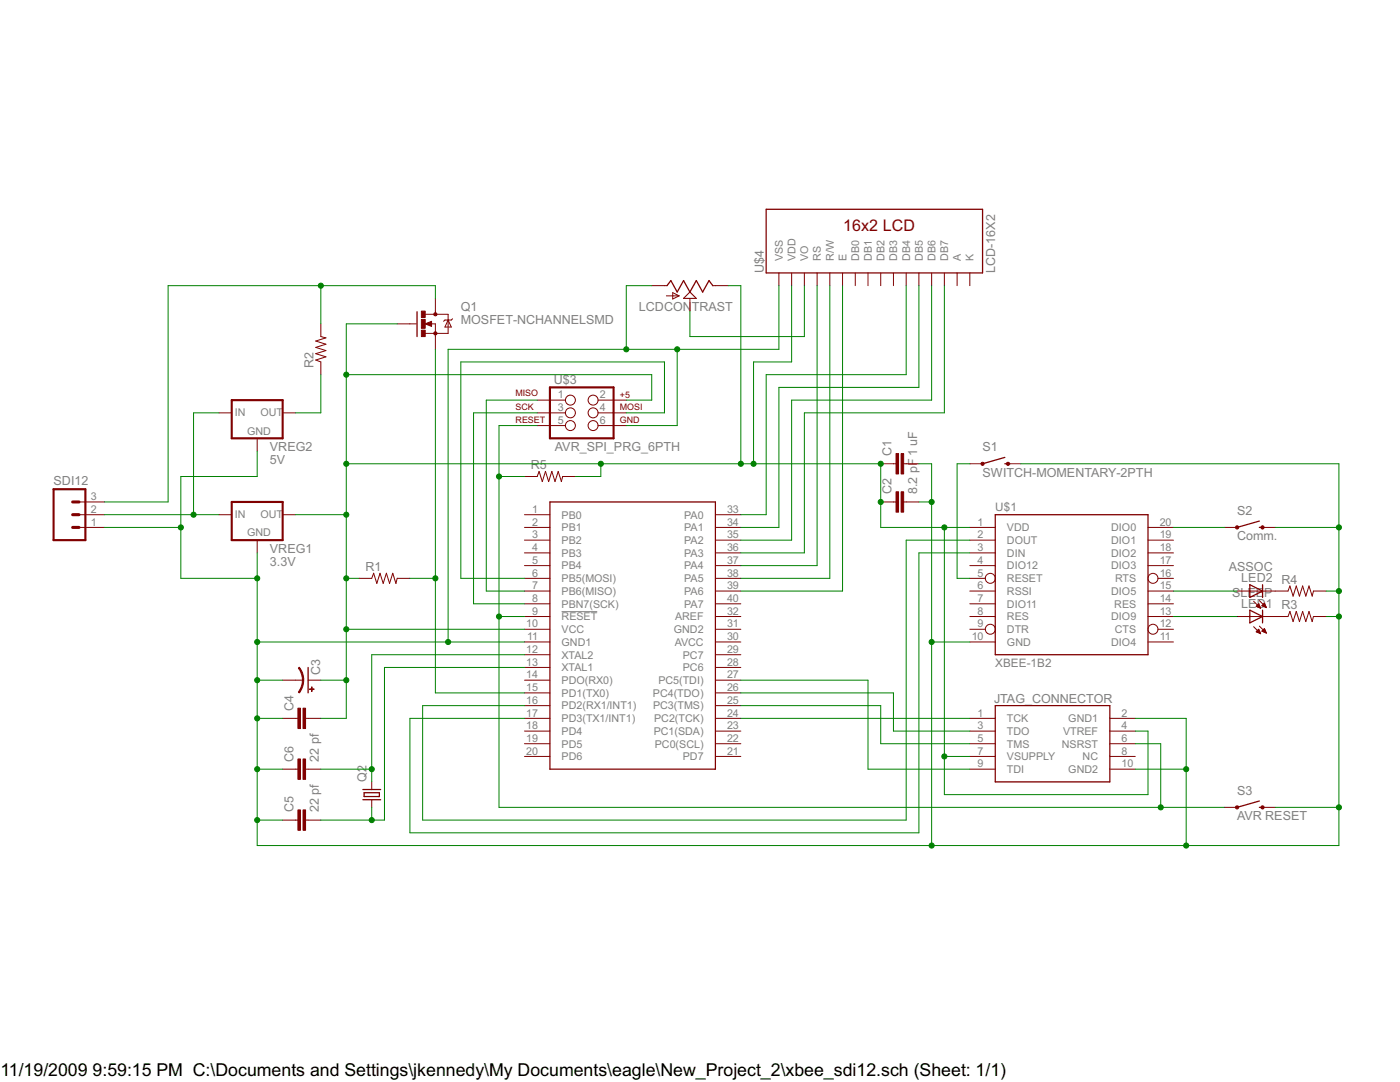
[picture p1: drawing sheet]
<svg xmlns="http://www.w3.org/2000/svg" width="279mm" height="216mm" viewBox="0 0 279 216" stroke-linecap="round" stroke-linejoin="round" font-family="sans-serif">
<path d="M112.1 122h7.1z" fill="#808080" stroke="#808080" stroke-width=".2"/>
<g fill="#800000" stroke="#800000" stroke-width=".25">
<path d="M198.6 102.7h30.5z"/>
<path d="M229.1 102.7v27.9z"/>
<path d="M198.6 130.6h30.5z"/>
<path d="M198.6 102.7v27.9z"/>
<path d="M109.7 100.2h33.1z"/>
<path d="M142.8 100.2v53.3z"/>
<path d="M109.7 153.5h33.1z"/>
<path d="M109.7 100.2v53.3z"/>
<path d="M83.2 62.2v5z"/>
<path d="M61.5 133.2v5.1z"/>
<path d="M72.7 158.9h3z"/>
<path d="M75.7 158.2v.7z"/>
<path d="M72.7 158.2h3z"/>
<path d="M72.7 158.2v.7z"/>
<path d="M72.4 157.5h3.6z"/>
<path d="M72.4 159.6h3.6z"/>
<path d="M198.6 140.8v15.2z"/>
<path d="M198.6 156h22.9z"/>
<path d="M221.5 140.8v15.2z"/>
<path d="M198.6 140.8h22.9z"/>
<path d="M249.4 121.8l2.6 1.2z"/>
<path d="M249.4 124.3l2.6-1.3z"/>
<path d="M252 121.8v1.2z"/>
<path d="M252 123v1.3z"/>
<path d="M249.4 121.8v1.2z"/>
<path d="M249.4 123v1.3z"/>
<path d="M249.4 116.7l2.6 1.2z"/>
<path d="M249.4 119.2l2.6-1.3z"/>
<path d="M252 116.7v1.2z"/>
<path d="M252 117.9v1.3z"/>
<path d="M249.4 116.7v1.2z"/>
<path d="M249.4 117.9v1.3z"/>
<path d="M200.5 92.5h.7z"/>
<path d="M196.1 92.5l4.4-1.2z"/>
<path d="M251.3 105.2h.7z"/>
<path d="M246.9 105.2l4.4-1.2z"/>
<path d="M152.9 54.5h43.2z"/>
<path d="M196.1 41.8v12.7z"/>
<path d="M152.9 41.8h43.2z"/>
<path d="M152.9 41.8v12.7z"/>
<path d="M251.3 161.1h.7z"/>
<path d="M246.9 161.1l4.4-1.3z"/>
<path d="M133.9 56l-.8 1z"/>
<path d="M133.9 56l1.2 2.3z"/>
<path d="M136.4 56l-1.3 2.3z"/>
<path d="M136.4 56l1.3 2.3z"/>
<path d="M139 56l-1.3 2.3z"/>
<path d="M139 56l1.2 2.3z"/>
<path d="M141.5 56l-1.3 2.3z"/>
<path d="M141.5 56l.8 1z"/>
</g>
<g fill="#800000" stroke="#800000" stroke-width=".2">
<path d="M193.5 105.2h5.1z"/>
<path d="M193.5 107.8h5.1z"/>
<path d="M193.5 110.3h5.1z"/>
<path d="M193.5 112.9h5.1z"/>
<path d="M193.5 115.4h3.2z"/>
<path d="M193.5 117.9h5.1z"/>
<path d="M193.5 120.5h5.1z"/>
<path d="M193.5 123h5.1z"/>
<path d="M193.5 125.6h3.2z"/>
<path d="M193.5 128.1h5.1z"/>
<path d="M229.1 128.1h5.1z"/>
<path d="M231.1 125.6h3.1z"/>
<path d="M229.1 123h5.1z"/>
<path d="M229.1 120.5h5.1z"/>
<path d="M229.1 117.9h5.1z"/>
<path d="M231.1 115.4h3.1z"/>
<path d="M229.1 112.9h5.1z"/>
<path d="M229.1 110.3h5.1z"/>
<path d="M229.1 107.8h5.1z"/>
<path d="M229.1 105.2h5.1z"/>
<path d="M104.7 102.7h5z"/>
<path d="M104.7 105.2h5z"/>
<path d="M104.7 107.8h5z"/>
<path d="M104.7 110.3h5z"/>
<path d="M104.7 112.9h5z"/>
<path d="M104.7 115.4h5z"/>
<path d="M104.7 117.9h5z"/>
<path d="M104.7 120.5h5z"/>
<path d="M104.7 123h5z"/>
<path d="M104.7 125.6h5z"/>
<path d="M104.7 128.1h5z"/>
<path d="M104.7 130.6h5z"/>
<path d="M104.7 133.2h5z"/>
<path d="M104.7 135.7h5z"/>
<path d="M104.7 138.3h5z"/>
<path d="M104.7 140.8h5z"/>
<path d="M104.7 143.3h5z"/>
<path d="M104.7 145.9h5z"/>
<path d="M104.7 148.4h5z"/>
<path d="M104.7 150.9h5z"/>
<path d="M142.8 150.9h5z"/>
<path d="M142.8 148.4h5z"/>
<path d="M142.8 145.9h5z"/>
<path d="M142.8 143.3h5z"/>
<path d="M142.8 140.8h5z"/>
<path d="M142.8 138.3h5z"/>
<path d="M142.8 135.7h5z"/>
<path d="M142.8 133.2h5z"/>
<path d="M142.8 130.6h5z"/>
<path d="M142.8 128.1h5z"/>
<path d="M142.8 125.6h5z"/>
<path d="M142.8 123h5z"/>
<path d="M142.8 120.5h5z"/>
<path d="M142.8 117.9h5z"/>
<path d="M142.8 115.4h5z"/>
<path d="M142.8 112.9h5z"/>
<path d="M142.8 110.3h5z"/>
<path d="M142.8 107.8h5z"/>
<path d="M142.8 105.2h5z"/>
<path d="M142.8 102.7h5z"/>
<path d="M43.7 102.7h2.5z"/>
<path d="M51.3 107.8v2.5z"/>
<path d="M56.4 102.7h2.5z"/>
<path d="M15.8 105.2h5z"/>
<path d="M15.8 102.7h5z"/>
<path d="M15.8 100.2h5z"/>
<path d="M43.7 82.4h2.5z"/>
<path d="M51.3 87.5v2.5z"/>
<path d="M56.4 82.4h2.5z"/>
<path d="M84.9 62.7h2z"/>
<path d="M86.9 64.6v1.9z"/>
<path d="M84.9 66.5h2z"/>
<path d="M86.9 62.1v.6z"/>
<path d="M86.9 62.7h2.5z"/>
<path d="M86.9 66.5h2.5z"/>
<path d="M86.9 66.5v.7z"/>
<path d="M79.3 64.6h2.5z"/>
<path d="M86.9 59.5v2.6z"/>
<path d="M86.9 67.2v2.5z"/>
<path d="M81.8 64.6h1.3z"/>
<path d="M84.9 64.6l1.2 .5z"/>
<path d="M86.1 64.1v1z"/>
<path d="M84.9 64.6l1.2-.5z"/>
<path d="M86 64.6h.9z"/>
<path d="M89.4 62.7v1.2z"/>
<path d="M89.4 63.9v2.6z"/>
<path d="M89.4 63.9l-.6 1.4z"/>
<path d="M88.8 65.3h1.3z"/>
<path d="M89.4 63.9l.7 1.4z"/>
<path d="M88.8 63.9h.6z"/>
<path d="M89.4 63.9h.7z"/>
<path d="M90.1 63.9l.2-.3z"/>
<path d="M88.8 63.9l-.3 .2z"/>
<path d="M79.3 115.4h2.5z"/>
<path d="M71.6 115.4h2.6z"/>
<path d="M74.6 114.4l-.4 1z"/>
<path d="M74.6 114.4l.6 2z"/>
<path d="M75.8 114.4l-.6 2z"/>
<path d="M75.8 114.4l.7 2z"/>
<path d="M77.1 114.4l-.6 2z"/>
<path d="M77.1 114.4l.6 2z"/>
<path d="M78.4 114.4l-.7 2z"/>
<path d="M78.4 114.4l.6 2z"/>
<path d="M79.3 115.4l-.3 1z"/>
<path d="M64 64.6v2.6z"/>
<path d="M64 72.2v2.6z"/>
<path d="M63 71.8l1 .4z"/>
<path d="M63 71.8l2-.6z"/>
<path d="M63 70.6l2 .6z"/>
<path d="M63 70.6l2-.6z"/>
<path d="M63 69.3l2 .7z"/>
<path d="M63 69.3l2-.6z"/>
<path d="M63 68.1l2 .6z"/>
<path d="M63 68.1l2-.7z"/>
<path d="M64 67.2l1 .2z"/>
<path d="M175.8 92.5h2.5z"/>
<path d="M180.8 92.5h2.6z"/>
<path d="M178.3 92.5h.5z"/>
<path d="M180.3 92.5h.5z"/>
<path d="M175.8 100.2h2.5z"/>
<path d="M180.8 100.2h2.6z"/>
<path d="M178.3 100.2h.5z"/>
<path d="M180.3 100.2h.5z"/>
<path d="M58.9 135.7h1.6z"/>
<path d="M61.5 135.7h2.5z"/>
<path d="M56.4 135.7h2.5z"/>
<path d="M56.4 143.3h2.5z"/>
<path d="M61.5 143.3h2.5z"/>
<path d="M58.9 143.3h.6z"/>
<path d="M61 143.3h.5z"/>
<path d="M74.2 156v1.5z"/>
<path d="M74.2 159.6v1.5z"/>
<path d="M56.4 163.6h2.5z"/>
<path d="M61.5 163.6h2.5z"/>
<path d="M58.9 163.6h.6z"/>
<path d="M61 163.6h.5z"/>
<path d="M56.4 153.5h2.5z"/>
<path d="M61.5 153.5h2.5z"/>
<path d="M58.9 153.5h.6z"/>
<path d="M61 153.5h.5z"/>
<path d="M193.5 143.3h5.1z"/>
<path d="M221.5 143.3h5.1z"/>
<path d="M193.5 145.9h5.1z"/>
<path d="M221.5 145.9h5.1z"/>
<path d="M193.5 148.4h5.1z"/>
<path d="M221.5 148.4h5.1z"/>
<path d="M193.5 150.9h5.1z"/>
<path d="M221.5 150.9h5.1z"/>
<path d="M193.5 153.5h5.1z"/>
<path d="M221.5 153.5h5.1z"/>
<path d="M107.2 79.8h5.6z"/>
<path d="M119.3 79.8h5.7z"/>
<path d="M107.2 82.4h5.6z"/>
<path d="M119.3 82.4h5.7z"/>
<path d="M107.2 84.9h5.6z"/>
<path d="M119.3 84.9h5.7z"/>
<path d="M252 123h2.5z"/>
<path d="M246.9 123h2.5z"/>
<path d="M249.4 123h2.6z"/>
<path d="M250.2 125.1l1.4 1.3z"/>
<path d="M251.3 124.9l1.4 1.4z"/>
<path d="M250.7 126.1l.9 .3z"/>
<path d="M250.7 126.1l.5-.5z"/>
<path d="M251.2 125.6l.4 .8z"/>
<path d="M251.3 126.3h.2z"/>
<path d="M251 126.2h.5z"/>
<path d="M250.7 126.1h.7z"/>
<path d="M250.8 126h.6z"/>
<path d="M250.9 125.9h.4z"/>
<path d="M251 125.7h.3z"/>
<path d="M251.8 125.9l.9 .4z"/>
<path d="M251.8 125.9l.5-.5z"/>
<path d="M252.3 125.4l.4 .9z"/>
<path d="M252.5 126.2h.2z"/>
<path d="M252.2 126.1h.4z"/>
<path d="M251.9 126h.7z"/>
<path d="M251.9 125.9h.6z"/>
<path d="M252.1 125.7h.4z"/>
<path d="M252.2 125.6h.2z"/>
<path d="M262.1 123h2.6z"/>
<path d="M254.5 123h2.5z"/>
<path d="M257.4 122l-.4 1z"/>
<path d="M257.4 122l.7 2z"/>
<path d="M258.7 122l-.6 2z"/>
<path d="M258.7 122l.6 2z"/>
<path d="M260 122l-.7 2z"/>
<path d="M260 122l.6 2z"/>
<path d="M261.2 122l-.6 2z"/>
<path d="M261.2 122l.7 2z"/>
<path d="M262.1 123l-.2 1z"/>
<path d="M252 117.9h2.5z"/>
<path d="M246.9 117.9h2.5z"/>
<path d="M249.4 117.9h2.6z"/>
<path d="M250.2 120l1.4 1.4z"/>
<path d="M251.3 119.8l1.4 1.4z"/>
<path d="M250.7 121l.9 .4z"/>
<path d="M250.7 121l.5-.5z"/>
<path d="M251.2 120.5l.4 .9z"/>
<path d="M251.4 121.3h.1z"/>
<path d="M251.1 121.1h.4z"/>
<path d="M250.8 121h.6z"/>
<path d="M250.8 120.9h.6z"/>
<path d="M250.9 120.8h.4z"/>
<path d="M251 120.7h.3z"/>
<path d="M251.8 120.9l.9 .3z"/>
<path d="M251.8 120.9l.5-.5z"/>
<path d="M252.3 120.4l.4 .8z"/>
<path d="M252.5 121.1h.2z"/>
<path d="M252.2 121h.4z"/>
<path d="M251.9 120.9h.7z"/>
<path d="M251.9 120.8h.6z"/>
<path d="M252 120.7h.5z"/>
<path d="M252.2 120.5h.2z"/>
<path d="M252.3 120.4h.1z"/>
<path d="M262.1 117.9h2.6z"/>
<path d="M254.5 117.9h2.5z"/>
<path d="M257.4 116.9l-.4 1z"/>
<path d="M257.4 116.9l.7 2.1z"/>
<path d="M258.7 116.9l-.6 2.1z"/>
<path d="M258.7 116.9l.6 2.1z"/>
<path d="M260 116.9l-.7 2.1z"/>
<path d="M260 116.9l.6 2.1z"/>
<path d="M261.2 116.9l-.6 2.1z"/>
<path d="M261.2 116.9l.7 2.1z"/>
<path d="M262.1 117.9l-.2 1.1z"/>
<path d="M193.5 92.5h2.6z"/>
<path d="M201.2 92.5h2.5z"/>
<path d="M244.3 105.2h2.6z"/>
<path d="M252 105.2h2.5z"/>
<path d="M191 54.5v2.5z"/>
<path d="M170.7 54.5v2.5z"/>
<path d="M173.2 54.5v2.5z"/>
<path d="M175.8 54.5v2.5z"/>
<path d="M178.3 54.5v2.5z"/>
<path d="M180.8 54.5v2.5z"/>
<path d="M183.4 54.5v2.5z"/>
<path d="M185.9 54.5v2.5z"/>
<path d="M188.5 54.5v2.5z"/>
<path d="M168.1 54.5v2.5z"/>
<path d="M193.5 54.5v2.5z"/>
<path d="M165.6 54.5v2.5z"/>
<path d="M163.1 54.5v2.5z"/>
<path d="M158 54.5v2.5z"/>
<path d="M160.5 54.5v2.5z"/>
<path d="M155.4 54.5v2.5z"/>
<path d="M244.3 161.1h2.6z"/>
<path d="M252 161.1h2.5z"/>
<path d="M112.3 95.1h2.5z"/>
<path d="M104.7 95.1h2.5z"/>
<path d="M107.6 94.1l-.4 1z"/>
<path d="M107.6 94.1l.6 2z"/>
<path d="M108.9 94.1l-.7 2z"/>
<path d="M108.9 94.1l.6 2z"/>
<path d="M110.1 94.1l-.6 2z"/>
<path d="M110.1 94.1l.7 2z"/>
<path d="M111.4 94.1l-.6 2z"/>
<path d="M111.4 94.1l.6 2z"/>
<path d="M112.3 95.1l-.3 1z"/>
<path d="M130.1 57h2.5z"/>
<path d="M142.8 57h2.5z"/>
<path d="M137.7 59.5v2.6z"/>
<path d="M132.6 57h.5z"/>
<path d="M142.3 57h.5z"/>
<path d="M133 59h2.5z"/>
<path d="M134.3 59.7l1.2-.7z"/>
<path d="M134.3 58.4v1.3z"/>
<path d="M134.3 58.4l1.2 .6z"/>
<path d="M59.5 133.3l.2-.2 .2 .3a3.8 3.8 0 0 1 .7 2.3h-.2l-.2-1z" fill-rule="evenodd"/>
<path d="M60.3 135.7h.3l-.1 .8-.3 1.1-.5 .7-.2-.2 .7-1.4z" fill-rule="evenodd"/>
<circle cx="86.9" cy="66.5" r=".33"/>
<circle cx="86.9" cy="62.7" r=".33"/>
<circle cx="196.1" cy="92.5" r=".32"/>
<circle cx="201.2" cy="92.5" r=".32"/>
<circle cx="246.9" cy="105.2" r=".33"/>
<circle cx="252" cy="105.2" r=".33"/>
<circle cx="246.9" cy="161.1" r=".33"/>
<circle cx="252" cy="161.1" r=".33"/>
</g>
<g fill="none" stroke="#800000" stroke-width=".2">
<circle cx="113.8" cy="79.8" r=".99"/>
<circle cx="118.4" cy="79.8" r=".99"/>
<circle cx="113.8" cy="84.9" r=".99"/>
<circle cx="113.8" cy="82.4" r=".99"/>
<circle cx="118.4" cy="82.4" r=".99"/>
<circle cx="118.4" cy="84.9" r=".99"/>
<circle cx="197.6" cy="115.4" r=".99"/>
<circle cx="230.1" cy="115.4" r="1"/>
<circle cx="197.6" cy="125.6" r=".99"/>
<circle cx="230.1" cy="125.6" r="1"/>
</g>
<g fill="#800000" stroke="#800000" stroke-width=".42">
<path d="M46.2 107.8h10.2z"/>
<path d="M56.4 100.2v7.6z"/>
<path d="M46.2 100.2h10.2z"/>
<path d="M46.2 100.2v7.6z"/>
<path d="M10.7 107.8h6.3z"/>
<path d="M10.7 97.6v10.2z"/>
<path d="M17 97.6v10.2z"/>
<path d="M10.7 97.6h6.3z"/>
<path d="M46.2 87.5h10.2z"/>
<path d="M56.4 79.8v7.7z"/>
<path d="M46.2 79.8h10.2z"/>
<path d="M46.2 79.8v7.7z"/>
<path d="M109.7 87.5h12.7z"/>
<path d="M122.4 77.3v10.2z"/>
<path d="M109.7 77.3h12.7z"/>
<path d="M109.7 77.3v10.2z"/>
</g>
<g fill="#800000" stroke="#800000" stroke-width=".61">
<path d="M14.5 100.2h1.3z"/>
<path d="M14.5 102.7h1.3z"/>
<path d="M14.5 105.2h1.3z"/>
</g>
<g fill="#800000" stroke="#800000" stroke-width=".2">
<path d="M84.1 65.9h.8v1.3h-.8z"/>
<path d="M84.1 62.1h.8v1.3h-.8z"/>
<path d="M84.1 63.7h.8v1.8h-.8z"/>
<path d="M179.8 90.5h.5v4.1h-.5z"/>
<path d="M178.8 90.5h.5v4.1h-.5z"/>
<path d="M179.8 98.1h.5v4.1h-.5z"/>
<path d="M178.8 98.1h.5v4.1h-.5z"/>
<path d="M62.2 137.1h.1v.9h-.1z"/>
<path d="M61.8 137.5h.9v.1h-.9z"/>
<path d="M60.5 141.3h.5v4.1h-.5z"/>
<path d="M59.5 141.3h.5v4.1h-.5z"/>
<path d="M60.5 161.6h.5v4.1h-.5z"/>
<path d="M59.5 161.6h.5v4.1h-.5z"/>
<path d="M60.5 151.4h.5v4.1h-.5z"/>
<path d="M59.5 151.4h.5v4.1h-.5z"/>
</g>
<g fill="#800000" stroke="#800000" stroke-width=".32">
<path d="M85.1 64.6l.9-.2z"/>
<path d="M85.1 64.6l.9 .3z"/>
<path d="M86 64.6v.3z"/>
<path d="M85.7 64.6h.3z"/>
</g>
<g fill="#800000" stroke="#800000" stroke-width=".21">
<path d="M137.7 58.3l1.3 1.2z"/>
<path d="M136.4 59.5l1.3-1.2z"/>
<path d="M136.4 59.5h2.6z"/>
</g>
<g fill="#008000" stroke="#008000" stroke-width=".2">
<path d="M38.6 102.7h5.1z"/>
<path d="M38.6 82.4v20.3z"/>
<path d="M38.6 82.4h5.1z"/>
<path d="M20.8 102.7h17.8z"/>
<path d="M81.8 143.3h22.9z"/>
<path d="M81.8 143.3v22.9z"/>
<path d="M81.8 166.2h101.6z"/>
<path d="M183.4 110.3v55.9z"/>
<path d="M183.4 110.3h10.1z"/>
<path d="M180.8 107.8h12.7z"/>
<path d="M180.8 107.8v55.8z"/>
<path d="M84.3 163.6h96.5z"/>
<path d="M84.3 140.8v22.8z"/>
<path d="M84.3 140.8h20.4z"/>
<path d="M86.9 69.7v45.7z"/>
<path d="M86.9 115.4v22.9z"/>
<path d="M86.9 138.3h17.8z"/>
<path d="M81.8 115.4h5.1z"/>
<path d="M86.9 57v2.5z"/>
<path d="M20.8 100.2h12.7z"/>
<path d="M33.5 57v43.2z"/>
<path d="M33.5 57h30.5z"/>
<path d="M64 57h22.9z"/>
<path d="M64 57v7.6z"/>
<path d="M64 74.8v7.6z"/>
<path d="M58.9 82.4h5.1z"/>
<path d="M226.6 143.3h10.1z"/>
<path d="M236.7 143.3v10.2z"/>
<path d="M226.6 153.5h10.1z"/>
<path d="M20.8 105.2h15.3z"/>
<path d="M51.3 90v5.1z"/>
<path d="M36.1 95.1h15.2z"/>
<path d="M36.1 95.1v10.1z"/>
<path d="M36.1 105.2v10.2z"/>
<path d="M36.1 115.4h15.2z"/>
<path d="M51.3 110.3v5.1z"/>
<path d="M125 84.9h10.1z"/>
<path d="M135.1 69.7v15.2z"/>
<path d="M155.4 57v12.7z"/>
<path d="M135.1 69.7h20.3z"/>
<path d="M125 69.7h10.1z"/>
<path d="M125 57h5.1z"/>
<path d="M125 57v12.7z"/>
<path d="M89.4 69.7h35.6z"/>
<path d="M89.4 128.1h15.3z"/>
<path d="M89.4 69.7v58.4z"/>
<path d="M51.3 128.1h38.1z"/>
<path d="M51.3 115.4v12.7z"/>
<path d="M51.3 128.1v7.6z"/>
<path d="M51.3 135.7h5.1z"/>
<path d="M51.3 135.7v7.6z"/>
<path d="M51.3 143.3h5.1z"/>
<path d="M51.3 143.3v10.2z"/>
<path d="M51.3 153.5h5.1z"/>
<path d="M51.3 153.5v10.1z"/>
<path d="M51.3 163.6h5.1z"/>
<path d="M51.3 163.6v5.1z"/>
<path d="M185.9 128.1h7.6z"/>
<path d="M183.4 100.2h2.5z"/>
<path d="M183.4 92.5h2.5z"/>
<path d="M185.9 92.5v7.7z"/>
<path d="M185.9 100.2v27.9z"/>
<path d="M185.9 128.1v40.6z"/>
<path d="M51.3 168.7h134.6z"/>
<path d="M185.9 168.7h50.8z"/>
<path d="M236.7 153.5v15.2z"/>
<path d="M236.7 168.7h30.5z"/>
<path d="M267.2 161.1v7.6z"/>
<path d="M254.5 161.1h12.7z"/>
<path d="M264.7 123h2.5z"/>
<path d="M267.2 123v38.1z"/>
<path d="M264.7 117.9h2.5z"/>
<path d="M267.2 117.9v5.1z"/>
<path d="M203.7 92.5h63.5z"/>
<path d="M267.2 92.5v12.7z"/>
<path d="M267.2 105.2v12.7z"/>
<path d="M254.5 105.2h12.7z"/>
<path d="M74.2 161.1v2.5z"/>
<path d="M64 163.6h10.2z"/>
<path d="M74.2 163.6h2.5z"/>
<path d="M76.7 133.2v30.4z"/>
<path d="M76.7 133.2h28z"/>
<path d="M74.2 153.5v2.5z"/>
<path d="M74.2 130.6v22.9z"/>
<path d="M74.2 130.6h30.5z"/>
<path d="M64 153.5h10.2z"/>
<path d="M147.8 143.3h45.7z"/>
<path d="M147.8 138.3h30.5z"/>
<path d="M178.3 138.3v7.6z"/>
<path d="M178.3 145.9h15.2z"/>
<path d="M147.8 140.8h28z"/>
<path d="M175.8 140.8v7.6z"/>
<path d="M175.8 148.4h17.7z"/>
<path d="M147.8 135.7h25.4z"/>
<path d="M173.2 135.7v17.8z"/>
<path d="M173.2 153.5h20.3z"/>
<path d="M97 79.8h10.2z"/>
<path d="M97 79.8v38.1z"/>
<path d="M97 117.9h7.7z"/>
<path d="M94.5 120.5h10.2z"/>
<path d="M94.5 82.4v38.1z"/>
<path d="M94.5 82.4h12.7z"/>
<path d="M125 82.4h7.6z"/>
<path d="M132.6 72.2v10.2z"/>
<path d="M92 72.2h40.6z"/>
<path d="M92 72.2v43.2z"/>
<path d="M92 115.4h12.7z"/>
<path d="M99.6 123h5.1z"/>
<path d="M99.6 123v38.1z"/>
<path d="M99.6 161.1h132z"/>
<path d="M231.6 148.4v12.7z"/>
<path d="M226.6 148.4h5z"/>
<path d="M99.6 84.9h7.6z"/>
<path d="M99.6 84.9v10.2z"/>
<path d="M99.6 95.1v27.9z"/>
<path d="M231.6 161.1h12.7z"/>
<path d="M99.6 95.1h5.1z"/>
<path d="M234.2 123h12.7z"/>
<path d="M234.2 117.9h12.7z"/>
<path d="M191 92.5h2.5z"/>
<path d="M191 92.5v22.9z"/>
<path d="M191 115.4h2.5z"/>
<path d="M234.2 105.2h10.1z"/>
<path d="M147.8 102.7h5.1z"/>
<path d="M152.9 74.8v27.9z"/>
<path d="M152.9 74.8h27.9z"/>
<path d="M180.8 57v17.8z"/>
<path d="M147.8 105.2h7.6z"/>
<path d="M155.4 77.3v27.9z"/>
<path d="M155.4 77.3h28z"/>
<path d="M183.4 57v20.3z"/>
<path d="M147.8 107.8h10.2z"/>
<path d="M158 79.8v28z"/>
<path d="M158 79.8h27.9z"/>
<path d="M185.9 57v22.8z"/>
<path d="M147.8 110.3h12.7z"/>
<path d="M160.5 82.4v27.9z"/>
<path d="M160.5 82.4h28z"/>
<path d="M188.5 57v25.4z"/>
<path d="M163.1 57v55.9z"/>
<path d="M147.8 112.9h15.3z"/>
<path d="M165.6 57v58.4z"/>
<path d="M147.8 115.4h17.8z"/>
<path d="M168.1 57v60.9z"/>
<path d="M147.8 117.9h20.3z"/>
<path d="M137.7 62.1v5.1z"/>
<path d="M137.7 67.2h22.8z"/>
<path d="M160.5 57v10.2z"/>
<path d="M145.3 57h2.5z"/>
<path d="M58.9 102.7h10.2z"/>
<path d="M69.1 102.7v12.7z"/>
<path d="M69.1 115.4v10.2z"/>
<path d="M69.1 125.6h35.6z"/>
<path d="M188.5 105.2h5z"/>
<path d="M175.8 105.2h12.7z"/>
<path d="M175.8 100.2v5z"/>
<path d="M175.8 92.5v7.7z"/>
<path d="M150.4 92.5h25.4z"/>
<path d="M147.8 92.5h2.6z"/>
<path d="M119.9 92.5h27.9z"/>
<path d="M69.1 92.5h50.8z"/>
<path d="M69.1 92.5v10.2z"/>
<path d="M69.1 74.8v17.7z"/>
<path d="M69.1 64.6v10.2z"/>
<path d="M69.1 64.6h10.2z"/>
<path d="M69.1 115.4h2.5z"/>
<path d="M69.1 125.6v10.1z"/>
<path d="M64 135.7h5.1z"/>
<path d="M69.1 135.7v7.6z"/>
<path d="M64 143.3h5.1z"/>
<path d="M188.5 105.2v45.7z"/>
<path d="M188.5 150.9h5z"/>
<path d="M188.5 150.9v7.7z"/>
<path d="M188.5 158.6h40.6z"/>
<path d="M229.1 145.9v12.7z"/>
<path d="M226.6 145.9h2.5z"/>
<path d="M125 79.8h5.1z"/>
<path d="M130.1 74.8v5z"/>
<path d="M69.1 74.8h61z"/>
<path d="M158 57v15.2z"/>
<path d="M150.4 72.2h7.6z"/>
<path d="M150.4 72.2v20.3z"/>
<path d="M114.8 95.1h5.1z"/>
<path d="M119.9 92.5v2.6z"/>
<path d="M147.8 57v35.5z"/>
<circle cx="38.6" cy="102.7" r=".51"/>
<circle cx="86.9" cy="115.4" r=".51"/>
<circle cx="64" cy="57" r=".51"/>
<circle cx="236.7" cy="153.5" r=".51"/>
<circle cx="36.1" cy="105.2" r=".51"/>
<circle cx="51.3" cy="115.4" r=".51"/>
<circle cx="135.1" cy="69.7" r=".51"/>
<circle cx="125" cy="69.7" r=".51"/>
<circle cx="89.4" cy="128.1" r=".51"/>
<circle cx="51.3" cy="128.1" r=".51"/>
<circle cx="51.3" cy="135.7" r=".51"/>
<circle cx="51.3" cy="143.3" r=".51"/>
<circle cx="51.3" cy="153.5" r=".51"/>
<circle cx="51.3" cy="163.6" r=".51"/>
<circle cx="185.9" cy="100.2" r=".51"/>
<circle cx="185.9" cy="128.1" r=".51"/>
<circle cx="185.9" cy="168.7" r=".51"/>
<circle cx="236.7" cy="168.7" r=".51"/>
<circle cx="267.2" cy="161.1" r=".51"/>
<circle cx="267.2" cy="123" r=".51"/>
<circle cx="267.2" cy="117.9" r=".51"/>
<circle cx="267.2" cy="105.2" r=".51"/>
<circle cx="74.2" cy="163.6" r=".51"/>
<circle cx="74.2" cy="153.5" r=".51"/>
<circle cx="99.6" cy="123" r=".51"/>
<circle cx="231.6" cy="161.1" r=".51"/>
<circle cx="99.6" cy="95.1" r=".51"/>
<circle cx="69.1" cy="102.7" r=".51"/>
<circle cx="69.1" cy="92.5" r=".51"/>
<circle cx="69.1" cy="115.4" r=".51"/>
<circle cx="175.8" cy="92.5" r=".51"/>
<circle cx="175.8" cy="100.2" r=".51"/>
<circle cx="69.1" cy="125.6" r=".51"/>
<circle cx="69.1" cy="135.7" r=".51"/>
<circle cx="188.5" cy="105.2" r=".51"/>
<circle cx="188.5" cy="150.9" r=".51"/>
<circle cx="69.1" cy="74.8" r=".51"/>
<circle cx="150.4" cy="92.5" r=".51"/>
<circle cx="119.9" cy="92.5" r=".51"/>
<circle cx="147.8" cy="92.5" r=".51"/>
</g>
<g font-size="4">
<text x=".1" y="214.8">11/19/2009</text>
<text x="18.5" y="214.8">9:59:15 PM C:\Documents and Settings\jkennedy\My Documents\eagle\New_Project_2\xbee_sdi12.sch (Sheet: 1/1)</text>
</g>
<text font-size="3.6" fill="#800000" x="168.3" y="46.1">16x2 LCD</text>
<g font-size="2.8" fill="#808080">
<text x="152.4" y="54.5" transform="rotate(-90 152.4 54.5)">U$4</text>
<text x="198.6" y="54.5" transform="rotate(-90 198.6 54.5)">LCD-16X2</text>
<text x="92" y="64.6">MOSFET-NCHANNELSMD</text>
<text x="92" y="62.1">Q1</text>
<text x="127.5" y="62.1">LCDCON</text>
<text x="138.1" y="62.1">TRAST</text>
<text x="62.5" y="73.5" transform="rotate(-90 62.5 73.5)">R2</text>
<text x="110.5" y="76.5">U$3</text>
<text x="53.9" y="92.5">5V</text>
<text x="53.9" y="90">VREG2</text>
<text x="105.9" y="93.6">R5</text>
<text x="110.8" y="90">AVR_SPI_PRG_6PTH</text>
<text x="177.9" y="91" transform="rotate(-90 177.9 91)">C1</text>
<text x="196.1" y="95.1">SWITCH-MOMENTARY-2PTH</text>
<text x="196.1" y="90">S1</text>
<text x="10.7" y="96.9">SDI12</text>
<text x="177.9" y="98.6" transform="rotate(-90 177.9 98.6)">C2</text>
<text x="183" y="98.6" transform="rotate(-90 183 98.6)">8.2 pF 1 uF</text>
<text x="246.9" y="107.8">Comm.</text>
<text x="246.9" y="102.7">S2</text>
<text x="53.9" y="112.9">3.3V</text>
<text x="53.9" y="110.3">VREG1</text>
<text x="72.9" y="113.9">R1</text>
<text x="245.2" y="114">ASSOC</text>
<text x="245.9" y="119.1">SLEEP</text>
<text x="247.7" y="116.2">LED2 R4</text>
<text x="247.7" y="121.2">LED1 R3</text>
<text x="63.9" y="134.7" transform="rotate(-90 63.9 134.7)">C3</text>
<text x="58.6" y="141.8" transform="rotate(-90 58.6 141.8)">C4</text>
<text x="198.4" y="140.3">JTAG_CONNECTOR</text>
<text x="58.6" y="152" transform="rotate(-90 58.6 152)">C6</text>
<text x="63.7" y="152" transform="rotate(-90 63.7 152)">22 pf</text>
<text x="73.2" y="156" transform="rotate(-90 73.2 156)">Q2</text>
<text x="246.9" y="158.6">S3</text>
<text x="58.6" y="162.1" transform="rotate(-90 58.6 162.1)">C5</text>
<text x="63.7" y="162.1" transform="rotate(-90 63.7 162.1)">22 pf</text>
<text x="246.9" y="163.6">AVR RESET</text>
</g>
<g font-size="2.6" fill="#808080">
<text x="198.6" y="101.9">U$1</text>
<text x="198.6" y="133.2">XBEE-1B2</text>
</g>
<g font-size="2.4" fill="#808080">
<text x="156.2" y="52.1" transform="rotate(-90 156.2 52.1)">VSS</text>
<text x="158.8" y="52.1" transform="rotate(-90 158.8 52.1)">VDD</text>
<text x="161.3" y="52.1" transform="rotate(-90 161.3 52.1)">VO</text>
<text x="163.8" y="52.1" transform="rotate(-90 163.8 52.1)">RS</text>
<text x="166.4" y="52.1" transform="rotate(-90 166.4 52.1)">R/W</text>
<text x="168.9" y="52.1" transform="rotate(-90 168.9 52.1)">E</text>
<text x="171.5" y="52.1" transform="rotate(-90 171.5 52.1)">DB0</text>
<text x="174" y="52.1" transform="rotate(-90 174 52.1)">DB1</text>
<text x="176.5" y="52.1" transform="rotate(-90 176.5 52.1)">DB2</text>
<text x="179.1" y="52.1" transform="rotate(-90 179.1 52.1)">DB3</text>
<text x="181.6" y="52.1" transform="rotate(-90 181.6 52.1)">DB4</text>
<text x="184.2" y="52.1" transform="rotate(-90 184.2 52.1)">DB5</text>
<text x="186.7" y="52.1" transform="rotate(-90 186.7 52.1)">DB6</text>
<text x="189.2" y="52.1" transform="rotate(-90 189.2 52.1)">DB7</text>
<text x="191.8" y="52.1" transform="rotate(-90 191.8 52.1)">A</text>
<text x="194.3" y="52.1" transform="rotate(-90 194.3 52.1)">K</text>
<text x="46.9" y="83">IN</text>
<text x="52" y="83">OUT</text>
<text x="111.3" y="79.5">1</text>
<text x="111.3" y="82">3</text>
<text x="119.7" y="79.5">2</text>
<text x="119.7" y="82">4</text>
<text x="49.3" y="86.7">GND</text>
<text x="111.3" y="84.6">5</text>
<text x="119.7" y="84.6">6</text>
<text x="18.1" y="99.8">3</text>
<text x="18.1" y="104.9">1</text>
<text x="18.1" y="102.3">2</text>
<text x="46.9" y="103.3">IN</text>
<text x="49.3" y="107">GND</text>
<text x="52" y="103.3">OUT</text>
<text x="106.2" y="102.3">1</text>
<text x="106.2" y="104.9">2</text>
<text x="106.2" y="107.4">3</text>
<text x="112.1" y="103.5">PB0</text>
<text x="112.1" y="106">PB1</text>
<text x="136.6" y="106">PA1</text>
<text x="136.6" y="103.5">PA0</text>
<text x="145.1" y="107.4">35</text>
<text x="145.1" y="104.9">34</text>
<text x="145.1" y="102.3">33</text>
<text x="195.1" y="104.9">1</text>
<text x="195.1" y="107.4">2</text>
<text x="201" y="106">VDD</text>
<text x="221.8" y="106">DIO0</text>
<text x="231.4" y="107.4">19</text>
<text x="231.4" y="104.9">20</text>
<text x="106.2" y="110">4</text>
<text x="106.2" y="112.5">5</text>
<text x="112.1" y="108.5">PB2</text>
<text x="112.1" y="111.1">PB3</text>
<text x="112.1" y="113.6">PB4</text>
<text x="136.6" y="113.6">PA4</text>
<text x="136.6" y="111.1">PA3</text>
<text x="136.6" y="108.5">PA2</text>
<text x="145.1" y="112.5">37</text>
<text x="145.1" y="110">36</text>
<text x="195.1" y="110">3</text>
<text x="195.1" y="112.5">4</text>
<text x="201" y="108.5">DOUT</text>
<text x="201" y="111.1">DIN</text>
<text x="201" y="113.6">DIO12</text>
<text x="221.8" y="113.6">DIO3</text>
<text x="221.8" y="111.1">DIO2</text>
<text x="221.8" y="108.5">DIO1</text>
<text x="231.4" y="112.5">17</text>
<text x="231.4" y="110">18</text>
<text x="106.2" y="115">6</text>
<text x="106.2" y="117.6">7</text>
<text x="112.1" y="116.2">PB5(MOSI)</text>
<text x="112.1" y="118.7">PB6(MISO)</text>
<text x="136.6" y="118.7">PA6</text>
<text x="136.6" y="116.2">PA5</text>
<text x="145.1" y="117.6">39</text>
<text x="145.1" y="115">38</text>
<text x="195.1" y="115">5</text>
<text x="195.1" y="117.6">6</text>
<text x="201" y="116.2">RESET</text>
<text x="201" y="118.7">RSSI</text>
<text x="221.8" y="118.7">DIO5</text>
<text x="222.5" y="116.2">RTS</text>
<text x="231.4" y="117.6">15</text>
<text x="231.4" y="115">16</text>
<text x="105" y="125.2">10</text>
<text x="106.2" y="120.1">8</text>
<text x="106.2" y="122.7">9</text>
<text x="112.1" y="121.2">PBN7(SCK)</text>
<text x="112.1" y="123.8">RESET</text>
<text x="134.7" y="123.8">AREF</text>
<text x="136.6" y="121.2">PA7</text>
<text x="145.1" y="125.2">31</text>
<text x="145.1" y="122.7">32</text>
<text x="145.1" y="120.1">40</text>
<text x="195.1" y="120.1">7</text>
<text x="195.1" y="122.7">8</text>
<text x="195.1" y="125.2">9</text>
<text x="201" y="121.2">DIO11</text>
<text x="201" y="123.8">RES</text>
<text x="221.8" y="123.8">DIO9</text>
<text x="222.4" y="121.2">RES</text>
<text x="231.4" y="125.2">12</text>
<text x="231.4" y="122.7">13</text>
<text x="231.4" y="120.1">14</text>
<text x="105" y="130.3">12</text>
<text x="105.2" y="127.7">11</text>
<text x="112.1" y="126.3">VCC</text>
<text x="112.1" y="128.9">GND1</text>
<text x="112.1" y="131.4">XTAL2</text>
<text x="134.5" y="126.3">GND2</text>
<text x="134.7" y="128.9">AVCC</text>
<text x="136.3" y="131.4">PC7</text>
<text x="145.1" y="130.3">29</text>
<text x="145.1" y="127.7">30</text>
<text x="193.9" y="127.7">10</text>
<text x="201" y="126.3">DTR</text>
<text x="201" y="128.9">GND</text>
<text x="221.8" y="128.9">DIO4</text>
<text x="222.5" y="126.3">CTS</text>
<text x="231.4" y="127.7">11</text>
<text x="105" y="132.8">13</text>
<text x="105" y="135.4">14</text>
<text x="105" y="137.9">15</text>
<text x="112.1" y="133.9">XTAL1</text>
<text x="112.1" y="136.5">PDO(RX0)</text>
<text x="131.4" y="136.5">PC5(TDI)</text>
<text x="136.3" y="133.9">PC6</text>
<text x="145.1" y="137.9">26</text>
<text x="145.1" y="135.4">27</text>
<text x="145.1" y="132.8">28</text>
<text x="105" y="140.4">16</text>
<text x="105" y="143">17</text>
<text x="112.1" y="139">PD1(TX0)</text>
<text x="112.1" y="141.6">PD2(RX1/INT1)</text>
<text x="130.3" y="139">PC4(TDO)</text>
<text x="130.3" y="141.6">PC3(TMS)</text>
<text x="145.1" y="143">24</text>
<text x="145.1" y="140.4">25</text>
<text x="195.1" y="143">1</text>
<text x="223.8" y="143">2</text>
<text x="105" y="145.5">18</text>
<text x="105" y="148.1">19</text>
<text x="112.1" y="144.1">PD3(TX1/INT1)</text>
<text x="112.1" y="146.6">PD4</text>
<text x="112.1" y="149.2">PD5</text>
<text x="130.5" y="146.6">PC1(SDA)</text>
<text x="130.6" y="144.1">PC2(TCK)</text>
<text x="130.7" y="149.2">PC0(SCL)</text>
<text x="145.1" y="148.1">22</text>
<text x="145.1" y="145.5">23</text>
<text x="195.1" y="145.5">3</text>
<text x="195.1" y="148.1">5</text>
<text x="201" y="144.1">TCK</text>
<text x="201" y="146.6">TDO</text>
<text x="201" y="149.2">TMS</text>
<text x="211.9" y="149.2">NSRST</text>
<text x="212.1" y="146.6">VTREF</text>
<text x="213.2" y="144.1">GND1</text>
<text x="223.8" y="145.5">4</text>
<text x="223.8" y="148.1">6</text>
<text x="105" y="150.6">20</text>
<text x="112.1" y="151.7">PD6</text>
<text x="136.3" y="151.7">PD7</text>
<text x="145.1" y="150.6">21</text>
<text x="195.1" y="150.6">7</text>
<text x="195.1" y="153.1">9</text>
<text x="201" y="151.7">VSUPPLY</text>
<text x="201" y="154.2">TDI</text>
<text x="213.2" y="154.3">GND2</text>
<text x="216.1" y="151.7">NC</text>
<text x="223.8" y="150.6">8</text>
<text x="223.8" y="153.1">10</text>
</g>
<g font-size="2" fill="#800000">
<text x="102.9" y="81.9">SCK</text>
<text x="102.9" y="79.1">MISO</text>
<text x="123.7" y="81.8">MOSI</text>
<text x="123.7" y="79.3">+5</text>
<text x="102.9" y="84.4">RESET</text>
<text x="123.7" y="84.4">GND</text>
</g>
</svg>
